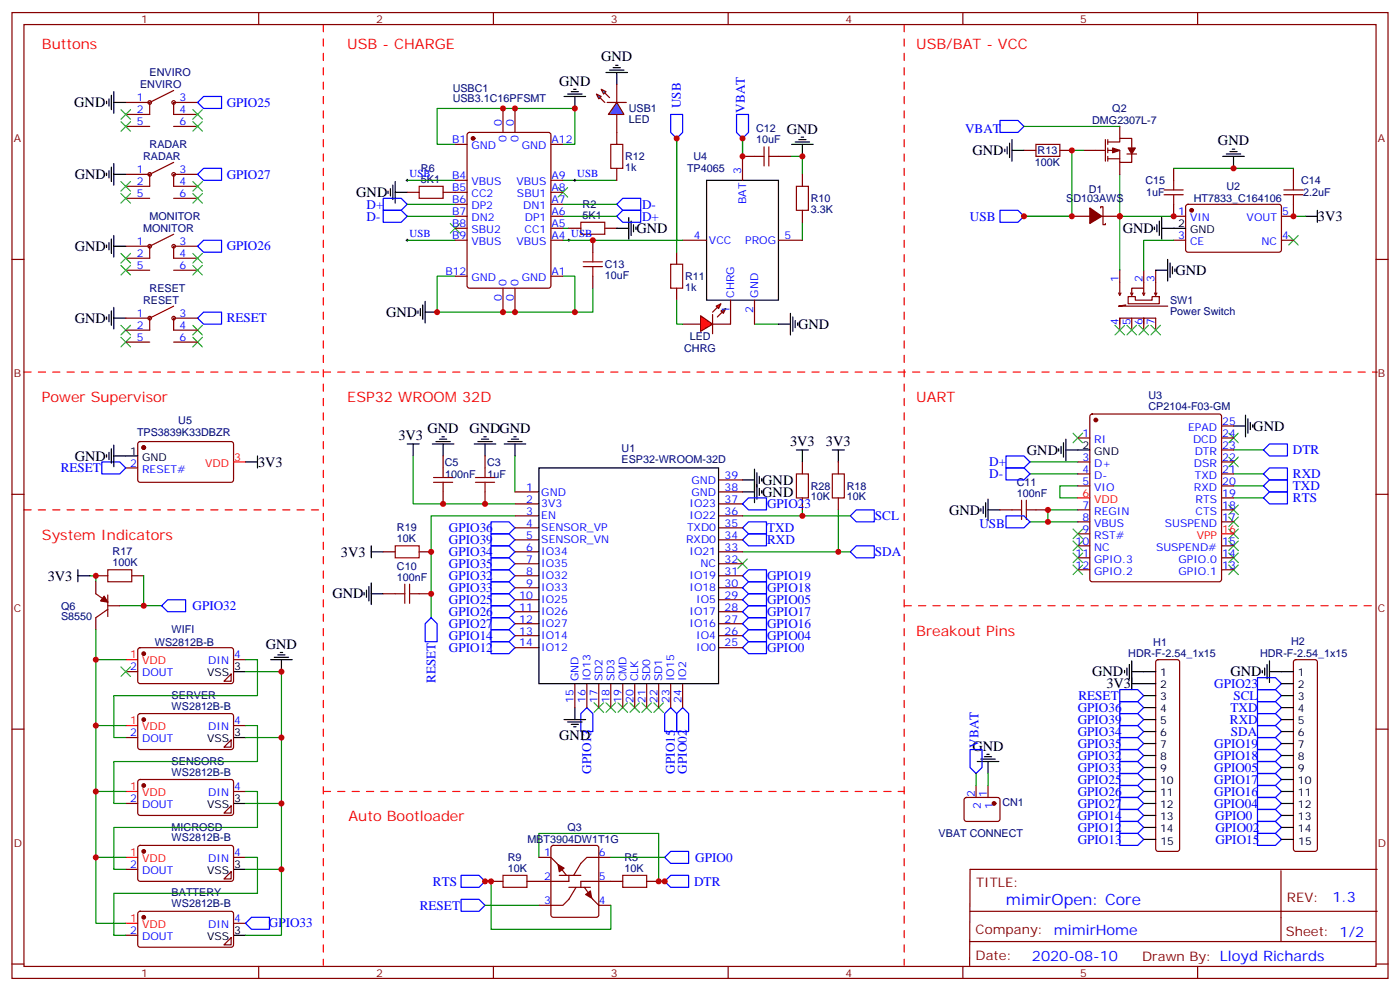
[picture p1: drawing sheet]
<svg xmlns="http://www.w3.org/2000/svg" width="412mm" height="292mm" viewBox="0 0 412 292" stroke-linecap="round" stroke-linejoin="round" font-family="sans-serif">
<g fill="none" stroke="#870000" stroke-width=".35">
<path d="M119.9 56.6h3.6M130.5 56.6h3.6M218.7 46h3.5M229.3 46h3.5M236.4 51.3v3.6M167.6 67.2h3.5M178.2 67.2h3.5M199.3 74.3v3.5M236.4 61.9v3.5M199.3 84.8v3.6M294.6 150.1h3.5M305.2 150.1h3.5"/>
<path d="M37 197.7h3.6M40.8 190.9l.5-.2h27.1l.4 .7-.1 9.4-.6 .5-27.1-.1-.4-.6v-9.2zM68.1 198.4v2.2h-2.1zM68.8 194.2h3.5M37 217.1h3.6M40.8 210.3l.5-.2h27.1l.4 .7-.1 9.4-.6 .5-27.1-.1-.4-.6v-9.2zM68.1 217.8v2.2h-2.1zM68.8 213.6h3.5M37 236.5h3.6M40.8 229.7l.5-.2h27.1l.4 .7-.1 9.4-.6 .5-27.1-.1-.4-.6v-9.2zM68.1 237.2v2.2h-2.1zM68.8 233h3.5"/>
<path d="M284.2 235l.5-.2h9.4l.5 .7-.1 5.9-.6 .4h-9.5l-.4-.7v-5.6zM287.5 231.2v3.6M291 231.2v3.6M37 255.9h3.6M40.8 249.1l.5-.2h27.1l.4 .7-.1 9.4-.6 .5-27.1-.1-.4-.6v-9.2zM68.1 256.6v2.2h-2.1zM68.8 252.4h3.5M37 275.3h3.6M40.8 268.5l.5-.2h27.1l.4 .7-.1 9.4-.6 .5-27.1-.1-.4-.6v-9.2zM68.1 276v2.2h-2.1zM68.8 271.8h3.5"/>
</g>
<g fill="none" stroke="#000" stroke-width=".35">
<path d="M166.2 28.4h6.3M167.2 27.7h4.2M168.3 27h2.1M169 26.3h.7M169.3 28.4v3.5M114.3 56.3v.7M115 55.6v2.1M115.7 54.5v4.2M116.4 56.6h3.5M116.4 53.4v6.4M233.2 42.5h6.3M234.2 41.8h4.3"/>
<path d="M235.3 41.1h2.1M236 40.4h.7M236.4 42.5v3.5M360.2 46h6.3M361.2 45.3h4.3M362.3 44.6h2.1M363 43.9h.7M363.4 46v3.6M181.7 67.2h3.5M185.2 64v6.4M185.9 65.1v4.2M186.6 66.1v2.2"/>
<path d="M187.3 66.9v.7M340.1 66.9v.7M340.8 66.1v2.2M341.5 65.1v4.2M342.2 67.2h3.5M342.2 64v6.4M123.1 91.5v.8M123.8 90.8v2.2M124.5 89.8v4.2M125.2 91.9h3.6M125.2 88.7v6.4M229.3 95.4h3.5"/>
<path d="M232.8 92.3v6.3M233.5 93.3v4.2M234.2 94.4v2.1M234.9 95.1v.7M311.9 132.1v.7M312.6 131.4v2.1M313.3 130.4v4.2M314 132.5h3.5M314 129.3v6.3M363.4 125.4h3.5M366.9 122.2v6.4M367.6 123.3v4.2"/>
<path d="M368.3 124.4v2.1M369 125.1v.7M288.9 149.8v.7M289.6 149v2.2M290.3 148v4.2M291 146.9v6.4M291 150.1h3.6M68.8 197.7h3.5M79.7 194.2h6.4M80.8 193.5h4.2M81.8 192.8h2.2M82.5 192.1h.8"/>
<path d="M82.9 194.2v3.5M68.8 217.1h3.5M68.8 236.5h3.5M287.9 224.2h6.3M288.9 223.5h4.3M290 222.8h2.1M290.7 222.1h.7M291 224.2v3.5M68.8 255.9h3.5M68.8 275.3h3.5"/>
</g>
<path d="M37 194.2h3.6M37 213.6h3.6M37 233h3.6M37 252.4h3.6M37 271.8h3.6" fill="none" stroke="#f00" stroke-width=".35"/>
<g fill="#870000" stroke="#870000" stroke-width=".35">
<circle cx="42.3" cy="270.1" r=".53"/>
<circle cx="42.3" cy="231.2" r=".53"/>
<circle cx="42.3" cy="192.4" r=".53"/>
<circle cx="42.3" cy="250.6" r=".53"/>
<circle cx="42.3" cy="211.8" r=".53"/>
<circle cx="292.8" cy="236.5" r=".53"/>
</g>
<g fill="none" stroke="#00f" stroke-width=".35">
<path d="M197.6 33.7h3.5v5.3l-1.8 1.7-1.7-1.7zM217 33.7h3.5v5.3l-1.8 1.7-1.7-1.7zM112.9 58.4h5.3l1.7 1.7-1.7 1.8h-5.3zM112.9 61.9h5.3l1.7 1.8-1.7 1.7h-5.3zM181.7 63.7l1.7-1.8h5.3v3.5h-5.3zM181.7 60.1l1.7-1.7h5.3v3.5h-5.3zM296.3 134.2h5.3l1.8 1.8-1.8 1.8h-5.3zM296.3 137.8h5.3l1.8 1.7-1.8 1.8h-5.3zM373.9 130.7h5.3v3.5h-5.3l-1.7-1.7zM296.3 151.9h5.3l1.8 1.7-1.8 1.8h-5.3zM372.2 146.6l1.7-1.8h5.3v3.5h-5.3zM285.8 220.7h3.5v5.3l-1.8 1.7-1.7-1.7z"/>
<path d="M72.3 271.8l1.8-1.7h5.3v3.5h-5.3z"/>
</g>
<g fill="none" stroke="#008700" stroke-width=".35">
<path d="M134.1 42.5h-5.3v-10.6h40.5v10.6h-3.5M232.8 46h3.6v5.3M165.8 67.2h1.8M236.4 65.4v5.3M134.1 81.3h-5.3v10.6h40.5v-10.6h-3.5M174.6 84.8v7.1h-5.3M222.2 95.4h7.1M303.4 139.5h14.1M303.4 136h14.1M363.4 132.5h8.8M363.4 139.5h8.8M303.4 153.6h14.1"/>
<path d="M317.5 150.1h-8.8v3.5M317.5 143.1h-5.3v3.5h5.3M363.4 143.1h8.8M363.4 146.6h8.8M37 194.2h-8.8v77.6h8.8M72.3 197.7h10.6v77.6h-10.6M72.3 194.2h3.5v10.6h-42.3v12.3h3.5M28.2 213.6h8.8M72.3 213.6h3.5v10.6h-42.3v12.3h3.5M72.3 217.1h10.6M28.2 233h8.8M72.3 233h3.5v10.6h-42.3v12.3h3.5"/>
<path d="M72.3 236.5h10.6M28.2 252.4h8.8M72.3 252.4h3.5v10.6h-42.3v12.3h3.5M72.3 255.9h10.6"/>
</g>
<g fill="none" stroke="#3c3" stroke-width=".35">
<path d="M164.4 55.2l2.8 2.8M167.2 55.2l-2.8 2.8M132.6 65.8l2.9 2.8M135.5 65.8l-2.9 2.8M379.6 69.3l2.8 2.8M382.4 69.3l-2.8 2.8M316.1 127.5l2.8 2.9M318.9 127.5l-2.8 2.9M361.9 127.5l2.9 2.9M361.9 134.6l2.9 2.8M364.8 127.5l-2.9 2.9M364.8 134.6l-2.9 2.8"/>
<path d="M316.1 155.8l2.8 2.8M316.1 159.3l2.8 2.8M318.9 155.8l-2.8 2.8M318.9 159.3l-2.8 2.8M361.9 152.2l2.9 2.8M361.9 159.3l2.9 2.8M361.9 155.8l2.9 2.8M361.9 148.7l2.9 2.8M364.8 152.2l-2.9 2.8M364.8 159.3l-2.9 2.8M364.8 155.8l-2.9 2.8M364.8 148.7l-2.9 2.8"/>
<path d="M316.1 162.8l2.8 2.8M316.1 166.3l2.8 2.9M318.9 162.8l-2.8 2.8M318.9 166.3l-2.8 2.9M361.9 166.3l2.9 2.9M361.9 162.8l2.9 2.8M364.8 166.3l-2.9 2.9M364.8 162.8l-2.9 2.8M35.6 196.3l2.9 2.8M38.5 196.3l-2.9 2.8"/>
</g>
<path d="M123.5 54.9h7v3.5h-7zM222.2 46h2.9M225.1 43.2v5.7M226.5 43.2v5.7M226.5 46h2.8M234.6 54.9h3.5v7h-3.5zM171.1 65.4h7.1v3.6h-7.1zM197.6 77.8h3.5v7h-3.5zM298.1 150.1h2.8M300.9 147.3v5.6M302.3 150.1h2.9M302.3 147.3v5.6" fill="none" stroke="#a10000" stroke-width=".35"/>
<g fill="#f00" stroke="#870000" stroke-width=".35">
<path d="M206.4 93l3.5 2.4-3.5 2.1z"/>
<path d="M209.9 92.6v5.6z"/>
</g>
<g fill="#870000" stroke="#870000" stroke-width=".35">
<path d="M209.9 91.9l1.4-1.4z"/>
<path d="M211.3 93.3l1.4-1.4z"/>
</g>
<g fill="#f00" stroke="#870000" stroke-width=".35">
<path d="M211 90.1l1.4-.7-.7 1.4z"/>
<path d="M212.4 91.5l1.4-.7-.7 1.5z"/>
</g>
<g fill="none" stroke="#870000" stroke-width=".35">
<path d="M37 30.2h7.1v3.5h-7.1M37 37.2h7.1M51.2 37.2h7M58.2 30.2h-7v3.5h7M137.8 39.2l.5-.2h23.3l.6 .4 .1 44.7-.5 .7h-23.5l-.7-.4v-44.7zM148.2 31.9v7.1M151.7 31.9v7.1M329.8 37.2v3.5M37 51.3h7.1v3.6h-7.1M37 58.4h7.1M51.2 58.4h7M58.2 51.3h-7v3.6h7"/>
<path d="M134.1 42.5h3.5M134.1 53.1h3.5M134.1 56.6h3.5M162.3 42.5h3.5M162.3 53.1h3.5M162.3 56.6h3.5M218.7 46v7.1M301.6 44.3h3.6M312.2 44.3h3.5M319.3 44.3h6.3M325.6 41.1v6.3M326.3 41.8h3.5v-1.1h3.6v2.9"/>
<path d="M326.3 44.3h3.5v3.5h3.6v-2.5M326.3 46.7h3.5M326.3 41.1v1.4M326.3 43.6v1.4M326.3 46v1.4M329.8 47.8v3.5M332 45.3h2.8M345.7 49.6v3.5M381 49.6v3.5M37 72.5h7.1v3.5h-7.1M37 79.6h7.1M51.2 79.6h7"/>
<path d="M58.2 72.5h-7v3.5h7M134.1 63.7h3.5M134.1 70.7h3.5M134.1 60.1h3.5M134.1 67.2h3.5M162.3 63.7h3.5M162.3 70.7h3.5M162.3 60.1h3.5M162.3 67.2h3.5M174.6 70.7v3.6M201.1 70.7h7M229.3 70.7h7.1"/>
<path d="M315.7 63.7h5.3M324.2 61.2v-.3h.7v5.2h.7v-.3M324.6 63.7h5.2M329.8 79.6v7M336.9 79.6v7M340.4 79.6v7M345.7 60.1v3.6h3.5M345.7 70.7h3.5M349.5 60.4l.5-.3 27 .1 .5 .7-.1 12.9-.6 .5-27.1-.1-.5-.6v-12.7zM377.5 70.7h3.5M381 60.1v3.6h-3.5M37 93.7h7.1v3.5h-7.1"/>
<path d="M58.2 93.7h-7v3.5h7M134.1 81.3h3.5M148.2 84.8v7.1M151.7 84.8v7.1M162.3 81.3h3.5M174.6 81.3v3.5M201.1 95.4h5.3M215.2 88.4v7h-5.3M222.2 88.4v7M329.5 86.3l.3 .7 .4-.7M329.8 95.4v-1.7h7.1v3.5M329.8 93.7v3.5"/>
<path d="M331.6 89.8l-2.1 .3h14.5M332.3 87.3h2.1v1.1h5v-1.1h2.1v2.1h-9.2zM333 86.3l.4 .7 .3-.7M333.4 93.7v3.5M336.5 86.3l.4 .7 .4-.7M336.9 84.8h-3.5v1.8M336.9 95.4v-1.7h3.5v3.5M340.1 86.3l.3 .7 .4-.7M37 100.7h7.1M51.2 100.7h7M130.5 134.2v3.6M142.9 134.2v3.6"/>
<path d="M236.4 136v3.5M246.9 136v3.5M317.5 128.9h3.5M317.5 136h3.5M317.5 139.5h3.5M321.3 122.1l.4-.2h37.4l.5 .2 .2 .5v48l-.2 .5-.5 .2h-37.4l-.5-.3-.2-.4v-48zM359.8 128.9h3.6M359.8 136h3.6M359.8 139.5h3.6M359.8 132.5h3.6M359.8 125.4h3.6M130.5 144.8v3.5"/>
<path d="M142.9 144.8v3.5M151.7 144.8h7M151.7 148.3h7M151.7 151.9h7M151.7 155.4h7M151.7 158.9h7M211.7 144.8h7M211.7 148.3h7M211.7 151.9h7M211.7 155.4h7M211.7 158.9h7M211.7 141.3h7"/>
<path d="M236.4 146.6v3.5M246.9 146.6v3.5M317.5 143.1h3.5M317.5 150.1h3.5M317.5 153.6h3.5M317.5 157.2h3.5M359.8 143.1h3.6M359.8 150.1h3.6M359.8 153.6h3.6M359.8 146.6h3.6M28.2 171.3v3.5l3.5 2.5M28.2 169.5h3.5"/>
<path d="M31.7 179.4l-3.5 2.5v3.5M31.7 178.3h3.6M31.7 175.2v6.3M38.8 169.5h3.5M112.9 162.5h3.5M112.9 174.8h3.5M123.5 162.5h3.5M123.5 174.8h3.5M151.7 169.5h7M151.7 162.5h7M151.7 166h7M151.7 173h7"/>
<path d="M151.7 176.6h7M211.7 169.5h7M211.7 162.5h7M211.7 166h7M211.7 173h7M211.7 176.6h7M317.5 160.7h3.5M317.5 164.2h3.5M317.5 167.7h3.5M359.8 160.7h3.6M359.8 164.2h3.6M359.8 167.7h3.6"/>
<path d="M151.7 180.1h7M151.7 183.6h7M151.7 187.1h7M151.7 190.7h7M211.7 180.1h7M211.7 183.6h7M211.7 187.1h7M211.7 190.7h7M340.7 194.4l.4-.2h5.7l.5 .2 .2 .5v55l-.2 .5-.5 .2h-5.7l-.5-.2-.2-.5v-55zM381.2 194.4l.5-.2h5.6l.5 .2 .3 .5v55l-.3 .5-.5 .2h-5.6l-.5-.2-.2-.5v-55zM169.3 201.3v7M172.9 201.3v7"/>
<path d="M176.4 201.3v7M179.9 201.3v7M183.4 201.3v7M187 201.3v7M190.5 201.3v7M194 201.3v7M197.6 201.3v7M201.1 201.3v7M144.6 259.5h3.6M158.7 252.4h3.6l1.7 1.8 2.9 3.5M162.5 249.1l.5-.2h12.7l.6 .4 .1 20-.5 .7-12.9 .1-.7-.5v-20zM164.7 257.7h6.4"/>
<path d="M167.6 257.7v1.8h-12.4M179.9 252.4h-7l-1.8 1.8-2.1 3.5M183.4 259.5h-12.3v1.7M190.5 259.5h3.5M167.6 261.2h6.3M169.7 261.2l-2.1 3.6-1.8 1.7h-7.1M172.2 261.2l2.4 3.6 1.8 1.7h3.5"/>
</g>
<g fill="none" stroke="#a10000" stroke-width=".35">
<path d="M305.2 42.5h7v3.5h-7zM342.9 55.9h5.6M342.9 57.3h5.6M345.7 53.1v2.8M345.7 57.3v2.8M378.2 55.9h5.6M378.2 57.3h5.6M381 53.1v2.8M381 57.3v2.8M171.8 78.5h5.6M171.8 77.1h5.6M174.6 74.3v2.8"/>
<path d="M174.6 78.5v2.8M130.5 137.8v2.8M142.9 137.8v2.8M234.6 139.5h3.5v7.1h-3.5zM245.2 139.5h3.5v7.1h-3.5zM127.7 142h5.6M127.7 140.6h5.6M130.5 142v2.8M140.1 142h5.6M140.1 140.6h5.6M142.9 142v2.8M31.7 167.7h7.1v3.6h-7.1z"/>
<path d="M116.4 160.7h7.1v3.5h-7.1zM116.4 174.8h2.8M119.2 172v5.6M120.6 172v5.6M120.6 174.8h2.9M148.2 257.7h7v3.5h-7zM183.4 257.7h7.1v3.5h-7.1z"/>
</g>
<g fill="none" stroke="#00f" stroke-width=".35">
<path d="M60 28.4h5.3v3.5h-5.3l-1.8-1.7zM294.6 35.5h5.3l1.7 1.7-1.7 1.8h-5.3zM58.2 51.3l1.8-1.7h5.3v3.5h-5.3zM58.2 72.5l1.8-1.8h5.3v3.6h-5.3zM294.6 61.9h5.3l1.7 1.8-1.7 1.7h-5.3zM58.2 93.7l1.8-1.8h5.3v3.5h-5.3zM372.2 139.5l1.7-1.7h5.3v3.5h-5.3zM144.6 157.2h5.3l1.8 1.7-1.8 1.8h-5.3zM144.6 153.6h5.3l1.8 1.8-1.8 1.8h-5.3zM218.7 155.4l1.8-1.8h5.3v3.6h-5.3zM218.7 158.9l1.8-1.7h5.3v3.5h-5.3zM218.7 148.3l1.8-1.7h5.3v3.5h-5.3z"/>
<path d="M250.5 151.9l1.7-1.8h5.3v3.5h-5.3zM373.9 141.3h5.3v3.5h-5.3l-1.7-1.7zM47.6 178.3l1.8-1.7h5.3v3.5h-5.3zM144.6 164.2h5.3l1.8 1.8-1.8 1.7h-5.3zM144.6 171.3h5.3l1.8 1.7-1.8 1.8h-5.3zM144.6 167.7h5.3l1.8 1.8-1.8 1.8h-5.3zM144.6 178.3h5.3l1.8 1.8-1.8 1.8h-5.3zM144.6 174.8h5.3l1.8 1.8-1.8 1.7h-5.3zM144.6 160.7h5.3l1.8 1.8-1.8 1.7h-5.3zM218.7 169.5l1.8-1.8h5.3v3.6h-5.3zM218.7 173l1.8-1.7h5.3v3.5h-5.3zM218.7 176.6l1.8-1.8h5.3v3.5h-5.3z"/>
<path d="M250.5 162.5l1.7-1.8h5.3v3.5h-5.3zM127 181.9l1.8 1.7v5.3h-3.6v-5.3zM144.6 188.9h5.3l1.8 1.8-1.8 1.7h-5.3zM144.6 185.4h5.3l1.8 1.7-1.8 1.8h-5.3zM144.6 181.9h5.3l1.8 1.7-1.8 1.8h-5.3zM218.7 190.7l1.8-1.8h5.3v3.5h-5.3zM218.7 180.1l1.8-1.8h5.3v3.6h-5.3zM218.7 187.1l1.8-1.7h5.3v3.5h-5.3zM220.5 181.9h5.3v3.5h-5.3l-1.8-1.8zM370.4 199.5h5.3l1.8 1.8-1.8 1.7h-5.3zM172.9 208.3l1.7 1.8v5.3h-3.5v-5.3zM197.6 208.3l1.7 1.8v5.3h-3.5v-5.3z"/>
<path d="M201.1 208.3l1.7 1.8v5.3h-3.5v-5.3zM329.8 213.6h5.3l1.8 1.8-1.8 1.7h-5.3zM329.8 217.1h5.3l1.8 1.8-1.8 1.8h-5.3zM329.8 203h5.3l1.8 1.8-1.8 1.8h-5.3zM329.8 206.6h5.3l1.8 1.7-1.8 1.8h-5.3zM329.8 210.1h5.3l1.8 1.7-1.8 1.8h-5.3zM370.4 217.1h5.3l1.8 1.8-1.8 1.8h-5.3zM370.4 206.6h5.3l1.8 1.7-1.8 1.8h-5.3zM370.4 210.1h5.3l1.8 1.7-1.8 1.8h-5.3zM370.4 203h5.3l1.8 1.8-1.8 1.8h-5.3zM370.4 213.6h5.3l1.8 1.8-1.8 1.7h-5.3zM329.8 224.2h5.3l1.8 1.8-1.8 1.7h-5.3z"/>
<path d="M329.8 220.7h5.3l1.8 1.7-1.8 1.8h-5.3zM329.8 238.3h5.3l1.8 1.8-1.8 1.7h-5.3zM329.8 234.8h5.3l1.8 1.7-1.8 1.8h-5.3zM329.8 231.2h5.3l1.8 1.8-1.8 1.8h-5.3zM329.8 227.7h5.3l1.8 1.8-1.8 1.7h-5.3zM370.4 231.2h5.3l1.8 1.8-1.8 1.8h-5.3zM370.4 227.7h5.3l1.8 1.8-1.8 1.7h-5.3zM370.4 238.3h5.3l1.8 1.8-1.8 1.7h-5.3zM370.4 234.8h5.3l1.8 1.7-1.8 1.8h-5.3zM370.4 224.2h5.3l1.8 1.8-1.8 1.7h-5.3zM370.4 220.7h5.3l1.8 1.7-1.8 1.8h-5.3zM135.8 257.7h5.3l1.8 1.8-1.8 1.7h-5.3z"/>
<path d="M195.8 259.5l1.8-1.8h5.2v3.5h-5.2zM195.8 252.4l1.8-1.8h5.2v3.6h-5.2zM329.8 245.4h5.3l1.8 1.7-1.8 1.8h-5.3zM329.8 241.8h5.3l1.8 1.8-1.8 1.8h-5.3zM370.4 245.4h5.3l1.8 1.7-1.8 1.8h-5.3zM370.4 241.8h5.3l1.8 1.8-1.8 1.8h-5.3zM135.8 264.8h5.3l1.8 1.7-1.8 1.8h-5.3z"/>
</g>
<g fill="none" stroke="#008700" stroke-width=".35">
<path d="M119.9 53.1h14.2M165.8 53.1h15.9M199.3 40.7v30h-33.5M319.3 44.3h-3.6v19.4h-14.1h14.1M329.8 51.3v28.3M345.7 49.6h35.3M119.9 63.7h14.2M119.9 60.1h14.2M119.9 70.7h14.2M165.8 63.7h15.9M165.8 60.1h15.9M329.8 63.7h15.9"/>
<path d="M345.7 70.7h-8.8v8.9M381 63.7h3.5M121.7 134.2v14.1h30M151.7 134.2v10.6M151.7 151.9h-24.7v30M218.7 151.9h31.8M236.4 150.1v1.8M246.9 150.1v12.4M26.5 169.5h1.7v1.8M35.3 178.3h12.3M42.3 169.5v8.8M218.7 162.5h31.8"/>
<path d="M28.2 185.4v8.8M287.5 227.7v3.5M291 227.7v3.5M144.6 259.5h-1.7h1.7v14.1h35.3v-7.1M158.7 252.4v-7h35.3v14.1h1.8h-1.8M179.9 252.4h15.9M142.9 266.5h15.8"/>
</g>
<path d="M119.6 53.1h.7M119.9 52.7v.7M169 53.1h.7M169.3 52.7v.7M119.6 70.7h.7M119.9 70.4v.7M167.2 70.7h.7M167.6 70.4v.7" fill="none" stroke="#000" stroke-width=".29"/>
<g fill="#870000" stroke="#870000" stroke-width=".35">
<path d="M321 61.2l3.6 2.5-3.6 2.1z"/>
<path d="M30.7 175.5l1 1.8-2.1-.4z"/>
<path d="M172.5 263.3l1.4-1 .4 2.1z"/>
<path d="M164.4 254.5l1.8 1.1-1.5 1z"/>
<path d="M327.7 43.6l2.1 .7-2.1 .7z"/>
<path d="M332.3 43.6h2.1l-1 1.7z"/>
<circle cx="351" cy="61.9" r=".53"/>
<circle cx="322.8" cy="123.6" r=".53"/>
<circle cx="139.3" cy="40.7" r=".53"/>
</g>
<g fill="none" stroke="#000" stroke-width=".35">
<path d="M180.6 19.9h2.1M181.3 19.2h.7M31.4 29.8v.7M32.1 29.1v2.1M32.8 28v4.3M33.5 27v6.3M33.5 30.2h3.5M178.5 21.3h6.4M179.6 20.6h4.2M181.7 21.3v3.6M31.4 51v.7M32.1 50.3v2.1"/>
<path d="M32.8 49.2v4.2M33.5 51.3h3.5M33.5 48.2v6.3M208.1 53.1h21.2v35.3h-21.2zM296 43.9v.7M296.7 43.2v2.1M297.4 42.2v4.2M298.1 44.3h3.5M298.1 41.1v6.3M31.4 72.1v.7M32.1 71.4v2.2M32.8 70.4v4.2"/>
<path d="M33.5 69.3v6.4M33.5 72.5h3.5M340.4 79.6h3.6M344 76.4v6.3M344.7 77.4v4.3M345.4 78.5v2.1M345.7 67.2h3.5M346.1 79.2v.7M384.5 63.7h3.6M388.1 61.9v3.5M31.4 93.3v.7M32.1 92.6v2.1"/>
<path d="M32.8 91.5v4.3M33.5 90.5v6.3M33.5 93.7h3.5M119.9 130.7h3.6M121.7 130.7v3.5M127.4 130.7h6.3M128.4 130h4.2M129.5 129.3h2.1M130.2 128.6h.7M130.5 130.7v3.5M139.7 130.7h6.3M140.8 130h4.2"/>
<path d="M141.8 129.3h2.1M142.5 128.6h.7M142.9 130.7v3.5M148.5 130.7h6.4M149.6 130h4.2M150.6 129.3h2.2M151.3 128.6h.7M151.7 130.7v3.5M158.7 137.8h53v63.5h-53zM222.2 138.1v9.9M223 139.2v7.7M234.6 132.5h3.5"/>
<path d="M236.4 132.5v3.5M245.2 132.5h3.5M246.9 132.5v3.5M317.5 132.5h3.5M218.7 144.8h3.5M218.7 141.3h3.5M223.7 140.2v2.1M223.7 143.8v2.1M224.4 140.9v.7M224.4 144.5v.7M22.9 169.5h3.6M22.9 167.7v3.6"/>
<path d="M107.2 174.4v.8M107.9 173.7v2.2M108.7 172.7v4.2M109.4 162.5h3.5M109.4 160.7v3.5M109.4 171.6v6.4M109.4 174.8h3.5M331.3 197.4v.7M332 196.7v2.1M332.7 195.6v4.2M333.4 194.6v8.4M333.4 197.7h7"/>
<path d="M371.8 197.4v.7M372.5 196.7v2.1M373.2 195.6v4.2M373.9 197.7h7.1M373.9 194.6v6.3M166.2 211.8h6.3M167.2 212.5h4.2M168.3 213.3h2.1M169 214h.7M169.3 208.3v3.5M333.4 201.3h7M336.9 211.8h3.5"/>
<path d="M336.9 204.8h3.5M336.9 208.3h3.5M336.9 215.4h3.5M336.9 218.9h3.5M377.5 211.8h3.5M377.5 201.3h3.5M377.5 204.8h3.5M377.5 208.3h3.5M377.5 215.4h3.5M377.5 218.9h3.5M336.9 222.4h3.5M336.9 226h3.5"/>
<path d="M336.9 229.5h3.5M336.9 233h3.5M336.9 236.5h3.5M377.5 222.4h3.5M377.5 226h3.5M377.5 229.5h3.5M377.5 233h3.5M377.5 236.5h3.5M336.9 240.1h3.5M336.9 243.6h3.5M336.9 247.1h3.5M377.5 240.1h3.5"/>
<path d="M377.5 243.6h3.5M377.5 247.1h3.5"/>
</g>
<path d="M317.5 146.6h3.5M359.8 157.2h3.6" fill="none" stroke="#f00" stroke-width=".35"/>
<g fill="none" stroke="#900" stroke-width=".35">
<path d="M51.2 26.6l-7.1 3.6M51.2 47.8l-7.1 3.5M51.2 69l-7.1 3.5M51.2 90.1l-7.1 3.6"/>
<circle cx="44.1" cy="30.2" r=".53"/>
<circle cx="51.2" cy="30.2" r=".53"/>
<circle cx="44.1" cy="51.3" r=".53"/>
<circle cx="51.2" cy="51.3" r=".53"/>
<circle cx="44.1" cy="72.5" r=".53"/>
<circle cx="51.2" cy="72.5" r=".53"/>
<circle cx="44.1" cy="93.7" r=".53"/>
<circle cx="51.2" cy="93.7" r=".53"/>
</g>
<g fill="none" stroke="#3c3" stroke-width=".35">
<path d="M35.6 35.8l2.9 2.8M35.6 32.3l2.9 2.8M38.5 32.3l-2.9 2.8M38.5 35.8l-2.9 2.8M56.8 35.8l2.8 2.8M56.8 32.3l2.8 2.8M59.6 32.3l-2.8 2.8M59.6 35.8l-2.8 2.8M35.6 53.4l2.9 2.9M35.6 57l2.9 2.8M38.5 53.4l-2.9 2.9M38.5 57l-2.9 2.8"/>
<path d="M56.8 57l2.8 2.8M56.8 53.4l2.8 2.9M59.6 57l-2.8 2.8M59.6 53.4l-2.8 2.9M35.6 74.6l2.9 2.8M35.6 78.1l2.9 2.9M38.5 74.6l-2.9 2.8M38.5 78.1l-2.9 2.9M56.8 78.1l2.8 2.9M56.8 74.6l2.8 2.8M59.6 78.1l-2.8 2.9M59.6 74.6l-2.8 2.8"/>
<path d="M35.6 99.3l2.9 2.8M35.6 95.8l2.9 2.8M38.5 99.3l-2.9 2.8M38.5 95.8l-2.9 2.8M56.8 95.8l2.8 2.8M56.8 99.3l2.8 2.8M59.6 95.8l-2.8 2.8M59.6 99.3l-2.8 2.8M328.4 95.8l2.9 2.8M331.3 95.8l-2.9 2.8M332 95.8l2.8 2.8M334.8 95.8l-2.8 2.8"/>
<path d="M335.5 95.8l2.8 2.8M338.3 95.8l-2.8 2.8M339 95.8l2.8 2.8M341.8 95.8l-2.8 2.8M217.3 164.6l2.8 2.8M220.1 164.6l-2.8 2.8M175 206.9l2.8 2.8M177.8 206.9l-2.8 2.8M178.5 206.9l2.8 2.8M181.3 206.9l-2.8 2.8M182 206.9l2.9 2.8M184.9 206.9l-2.9 2.8"/>
<path d="M185.6 206.9l2.8 2.8M188.4 206.9l-2.8 2.8M189.1 206.9l2.8 2.8M191.9 206.9l-2.8 2.8M192.6 206.9l2.8 2.8M195.4 206.9l-2.8 2.8"/>
</g>
<path d="M181.7 30.2l2.1 3.5h-4.6z" fill="#09f" stroke="#870000" stroke-width=".35"/>
<path d="M178.9 30.2h5.6z" fill="#f00" stroke="#870000" stroke-width=".35"/>
<g fill="#870000" stroke="#870000" stroke-width=".35">
<path d="M176.7 28.8l1.5 1.4z"/>
<path d="M178.2 27.3l1.4 1.5z"/>
</g>
<g fill="#09f" stroke="#870000" stroke-width=".35">
<path d="M175.7 27.7l1.4 .7-.7 .7z"/>
<path d="M177.1 26.3l1.4 .7-.7 .7z"/>
</g>
<g fill="none" stroke="#870000" stroke-width=".35">
<path d="M3.5 3.7h405.4v284.3h-405.4zM7.1 7.2h398.2v277.3h-398.2zM76.2 3.7v3.5M145.3 3.7v3.5M214.5 3.7v3.5M283.6 3.7v3.5M352.8 3.7v3.5M181.7 24.9v5.3M181.7 33.7v8.8M181.7 49.6v3.5M3.5 76.4h3.6M405.3 76.4h3.6"/>
<path d="M37 137.8h3.6M40.8 130.2l.5-.2 27.1 .1 .4 .6-.1 10.9-.6 .4-27.1-.1-.4-.6v-10.6zM3.5 145.5h3.6M405.3 145.5h3.6M3.5 214.7h3.6M405.3 214.7h3.6M377.3 256.3v20.9M405.7 255.9h-119.9l-.2 28.4M285.6 277.2h119.6M285.8 268.3h119.9M3.5 283.8h3.6M76.2 284.5v3.5"/>
<path d="M145.3 284.5v3.5M214.5 284.5v3.5M283.6 284.5v3.5M352.8 284.5v3.5M405.3 283.8h3.6"/>
</g>
<path d="M179.9 42.5h3.5v7.1h-3.5z" fill="none" stroke="#a10000" stroke-width=".35"/>
<path d="M301.6 37.2h28.2M218.7 40.7v5.3M201.1 70.7h-1.8v-30v33.6M199.3 88.4v7h1.8" fill="none" stroke="#008700" stroke-width=".35"/>
<circle cx="42.3" cy="131.8" r=".53" fill="#870000" stroke="#870000" stroke-width=".35"/>
<path d="M31.4 133.9v.7M32.1 133.2v2.1M32.8 132.1v4.2M33.5 134.2h7.1M33.5 131.1v6.3M72.3 136h3.5M75.8 134.2v3.6" fill="none" stroke="#000" stroke-width=".35"/>
<path d="M68.8 136h3.5" fill="none" stroke="#f00" stroke-width=".35"/>
<path d="M30 136h5.3l1.7 1.8-1.7 1.7h-5.3z" fill="none" stroke="#00f" stroke-width=".35"/>
<path d="M95.2 7.2v277M266.3 7.2v277M7.1 109.5h88.1M95.2 109.5h310.5M7.1 150.1h88.1M266.3 178.3h139.4M95.2 233h171.1" fill="none" stroke="#f00" stroke-width=".35" stroke-dasharray="2.1 2.1"/>
<g fill="#c00">
<circle cx="28.2" cy="194.2" r=".88"/>
<circle cx="28.2" cy="233" r=".88"/>
<circle cx="82.9" cy="236.5" r=".88"/>
<circle cx="82.9" cy="255.9" r=".88"/>
<circle cx="82.9" cy="217.1" r=".88"/>
<circle cx="28.2" cy="252.4" r=".88"/>
<circle cx="28.2" cy="213.6" r=".88"/>
<circle cx="82.9" cy="197.7" r=".88"/>
<circle cx="308.7" cy="153.6" r=".88"/>
<circle cx="169.3" cy="91.9" r=".88"/>
<circle cx="128.8" cy="91.9" r=".88"/>
<circle cx="308.7" cy="150.1" r=".88"/>
<circle cx="28.2" cy="169.5" r=".88"/>
<circle cx="42.3" cy="178.3" r=".88"/>
<circle cx="246.9" cy="162.5" r=".88"/>
<circle cx="236.4" cy="151.9" r=".88"/>
<circle cx="130.5" cy="148.3" r=".88"/>
<circle cx="142.9" cy="148.3" r=".88"/>
<circle cx="169.3" cy="31.9" r=".88"/>
<circle cx="148.2" cy="91.9" r=".88"/>
<circle cx="151.7" cy="91.9" r=".88"/>
<circle cx="151.7" cy="31.9" r=".88"/>
<circle cx="148.2" cy="31.9" r=".88"/>
<circle cx="195.8" cy="259.5" r=".88"/>
<circle cx="194" cy="259.5" r=".88"/>
<circle cx="142.9" cy="259.5" r=".88"/>
<circle cx="144.6" cy="259.5" r=".88"/>
<circle cx="381" cy="63.7" r=".88"/>
<circle cx="329.8" cy="63.7" r=".88"/>
<circle cx="345.7" cy="63.7" r=".88"/>
<circle cx="363.4" cy="49.6" r=".88"/>
<circle cx="218.7" cy="46" r=".88"/>
<circle cx="236.4" cy="46" r=".88"/>
<circle cx="315.7" cy="44.3" r=".88"/>
<circle cx="315.7" cy="63.7" r=".88"/>
<circle cx="301.6" cy="63.7" r=".88"/>
<circle cx="174.6" cy="70.7" r=".88"/>
<circle cx="199.3" cy="40.7" r=".88"/>
<circle cx="218.7" cy="40.7" r=".88"/>
<circle cx="127" cy="162.5" r=".88"/>
<circle cx="127" cy="174.8" r=".88"/>
</g>
<text font-size="4.6" fill="#00f" x="296.3" y="266.5">mimirOpen: Core</text>
<g font-size="4.2" fill="#f00">
<text x="12.3" y="14.3">Buttons</text>
<text x="102.3" y="14.3">USB - CHARGE</text>
<text x="269.9" y="14.3">USB/BAT - VCC</text>
<text x="12.3" y="118.4">Power Supervisor</text>
<text x="102.3" y="118.4">ESP32 WROOM 32D</text>
<text x="269.9" y="118.4">UART</text>
<text x="12.3" y="158.9">System Indicators</text>
<text x="269.9" y="187.1">Breakout Pins</text>
<text x="102.7" y="241.8">Auto Bootloader</text>
</g>
<g font-size="4.2">
<text x="177.1" y="18">GND</text>
<text x="164.7" y="25.2">GND</text>
<text x="21.9" y="31.6">GND</text>
<text x="231.8" y="39.3">GND</text>
<text x="286.5" y="45.7">GND</text>
<text x="358.8" y="42.8">GND</text>
<text x="22" y="52.7">GND</text>
<text x="105" y="58">GND</text>
<text x="388.2" y="65.1">3V3</text>
<text x="187.5" y="68.6">GND</text>
<text x="330.7" y="68.6">GND</text>
<text x="22" y="73.9">GND</text>
<text x="346.3" y="81">GND</text>
<text x="22" y="95.1">GND</text>
<text x="113.8" y="93.3">GND</text>
<text x="235.1" y="96.8">GND</text>
<text x="117.4" y="129.7">3V3</text>
<text x="125.9" y="127.5">GND</text>
<text x="138.3" y="127.5">GNDGND</text>
<text x="232.7" y="131.4">3V3</text>
<text x="243.3" y="131.4">3V3</text>
<text x="369.2" y="126.8">GND</text>
<text x="22" y="135.6">GND</text>
<text x="76" y="137.4">3V3</text>
<text x="302.5" y="133.9">GND</text>
<text x="224.5" y="142.7">GND</text>
<text x="224.5" y="146.3">GND</text>
<text x="279.6" y="151.5">GND</text>
<text x="100.4" y="163.8">3V3</text>
<text x="14" y="170.9">3V3</text>
<text x="97.9" y="176.2">GND</text>
<text x="78.3" y="191">GND</text>
<text x="321.7" y="199.1">GND</text>
<text x="325.9" y="202.7">3V3</text>
<text x="362.5" y="199.1">GND</text>
<text x="164.7" y="217.9">GND</text>
<text x="286.5" y="221">GND</text>
</g>
<g font-size="4.2" fill="#00f">
<text x="392.5" y="265.6">1.3</text>
<text x="310.4" y="275.3">mimirHome</text>
<text x="304" y="282.9">2020-08-10</text>
</g>
<g font-size="3.9" fill="#00f">
<text x="66.8" y="31.4">GPIO25</text>
<text x="200.6" y="31.9" transform="rotate(-90 200.6 31.9)">USB</text>
<text x="219.4" y="33.2" transform="rotate(-90 219.4 33.2)">VBAT</text>
<text x="284.3" y="39.1">VBAT</text>
<text x="66.8" y="52.6">GPIO27</text>
<text x="108" y="65">D-</text>
<text x="108" y="61.4">D+</text>
<text x="189.1" y="65">D+</text>
<text x="189.1" y="61.4">D-</text>
<text x="285.7" y="64.9">USB</text>
<text x="66.8" y="73.7">GPIO26</text>
<text x="66.8" y="94.9">RESET</text>
<text x="291.4" y="137.3">D+</text>
<text x="380.9" y="133.8">DTR</text>
<text x="17.9" y="138.9">RESET</text>
<text x="291.4" y="140.8">D-</text>
<text x="380.9" y="140.8">RXD</text>
<text x="226" y="149.6">GPIO23</text>
<text x="380.9" y="147.9">RTS</text>
<text x="380.9" y="144.3">TXD</text>
<text x="257.7" y="153.1">SCL</text>
<text x="288.5" y="155.5">USB</text>
<text x="132.2" y="160.2">GPIO39</text>
<text x="132.2" y="156.7">GPIO36</text>
<text x="226" y="156.6">TXD</text>
<text x="226" y="160.2">RXD</text>
<text x="132.2" y="167.3">GPIO35</text>
<text x="132.2" y="163.7">GPIO34</text>
<text x="257.7" y="163.7">SDA</text>
<text x="132.2" y="170.8">GPIO32</text>
<text x="226" y="170.8">GPIO19</text>
<text x="56.7" y="179.7">GPIO32</text>
<text x="132.2" y="174.3">GPIO33</text>
<text x="132.2" y="177.8">GPIO25</text>
<text x="226" y="174.3">GPIO18</text>
<text x="226" y="177.8">GPIO05</text>
<text x="132.2" y="184.9">GPIO27</text>
<text x="132.2" y="181.4">GPIO26</text>
<text x="226" y="181.3">GPIO17</text>
<text x="226" y="184.9">GPIO16</text>
<text x="132.2" y="191.9">GPIO12</text>
<text x="132.2" y="188.4">GPIO14</text>
<text x="226" y="191.9">GPIO0</text>
<text x="226" y="188.4">GPIO04</text>
<text x="128.2" y="201.1" transform="rotate(-90 128.2 201.1)">RESET</text>
<text x="357.7" y="202.5">GPIO23</text>
<text x="317.5" y="209.6">GPIO36</text>
<text x="317.7" y="206">RESET</text>
<text x="362.5" y="209.5">TXD</text>
<text x="363.3" y="206">SCL</text>
<text x="317.5" y="213.1">GPIO39</text>
<text x="362.3" y="213.1">RXD</text>
<text x="288.2" y="220.1" transform="rotate(-90 288.2 220.1)">VBAT</text>
<text x="317.5" y="216.6">GPIO34</text>
<text x="317.5" y="220.2">GPIO35</text>
<text x="357.7" y="220.1">GPIO19</text>
<text x="362.6" y="216.6">SDA</text>
<text x="174.1" y="227.8" transform="rotate(-90 174.1 227.8)">GPIO13</text>
<text x="198.8" y="227.8" transform="rotate(-90 198.8 227.8)">GPIO15</text>
<text x="202.3" y="227.8" transform="rotate(-90 202.3 227.8)">GPIO02</text>
<text x="317.5" y="227.2">GPIO33</text>
<text x="317.5" y="223.7">GPIO32</text>
<text x="357.7" y="227.2">GPIO05</text>
<text x="357.7" y="223.7">GPIO18</text>
<text x="317.5" y="230.8">GPIO25</text>
<text x="357.7" y="230.7">GPIO17</text>
<text x="317.5" y="237.8">GPIO27</text>
<text x="317.5" y="234.3">GPIO26</text>
<text x="357.6" y="237.8">GPIO04</text>
<text x="357.7" y="234.2">GPIO16</text>
<text x="317.5" y="244.9">GPIO12</text>
<text x="317.5" y="241.3">GPIO14</text>
<text x="358" y="241.3">GPIO0</text>
<text x="358" y="244.9">GPIO02</text>
<text x="317.5" y="248.4">GPIO13</text>
<text x="358" y="248.4">GPIO15</text>
<text x="204.8" y="253.7">GPIO0</text>
<text x="127.5" y="260.7">RTS</text>
<text x="204.5" y="260.8">DTR</text>
<text x="123.7" y="267.9">RESET</text>
<text x="79.2" y="273.1">GPIO33</text>
</g>
<g font-size="3.9" fill="#800">
<text x="287.5" y="261.2">TITLE:</text>
<text x="379.1" y="265.6">REV:</text>
<text x="287.4" y="275.1">Company:</text>
<text x="378.7" y="275.7">Sheet: 1/2</text>
<text x="287.4" y="282.8">Date:</text>
<text x="336.4" y="282.8">Drawn By: Lloyd Richards</text>
</g>
<g font-size="3.2" fill="#800">
<text x="41.6" y="6.7">1</text>
<text x="110.8" y="6.7">2</text>
<text x="179.9" y="6.7">3</text>
<text x="249.1" y="6.7">4</text>
<text x="318.2" y="6.7">5</text>
<text x="4.1" y="41.8">A</text>
<text x="405.9" y="41.8">A</text>
<text x="4.1" y="110.9">B</text>
<text x="405.9" y="110.9">B</text>
<text x="4.1" y="180.1">C</text>
<text x="405.9" y="180.1">C</text>
<text x="4.1" y="249.2">D</text>
<text x="405.9" y="249.2">D</text>
<text x="41.6" y="287.5">1</text>
<text x="110.8" y="287.5">2</text>
<text x="179.9" y="287.5">3</text>
<text x="249.1" y="287.5">4</text>
<text x="318.2" y="287.5">5</text>
</g>
<g font-size="3.2" fill="#000080">
<text x="44.1" y="22.5">ENVIRO</text>
<text x="41.3" y="26">ENVIRO</text>
<text x="133.3" y="27">USBC1</text>
<text x="133.3" y="30.2">USB3.1C16PFSMT</text>
<text x="185.2" y="33.1">USB1</text>
<text x="327.6" y="33.1">Q2</text>
<text x="185.2" y="36.3">LED</text>
<text x="222.8" y="39">C12</text>
<text x="321.7" y="36.6">DMG2307L-7</text>
<text x="42.1" y="47.1">RADAR</text>
<text x="44.1" y="43.6">RADAR</text>
<text x="184.1" y="47.2">R12</text>
<text x="204.3" y="47.2">U4</text>
<text x="222.8" y="42.2">10uF</text>
<text x="305.7" y="45.5">R13</text>
<text x="124" y="53.8">5K1</text>
<text x="124" y="50.6">R6</text>
<text x="184.1" y="50.4">1k</text>
<text x="202.4" y="50.7">TP4065</text>
<text x="304.8" y="49">100K</text>
<text x="238.8" y="59.5">R10</text>
<text x="314.1" y="59.6">SD103AWS</text>
<text x="320.7" y="56.7">D1</text>
<text x="337.4" y="54.3">C15</text>
<text x="337.6" y="57.8">1uF</text>
<text x="351.7" y="59.5">HT7833_C164106</text>
<text x="361.3" y="55.9">U2</text>
<text x="383.3" y="54.3">C14</text>
<text x="383.8" y="57.8">2.2uF</text>
<text x="44.1" y="64.8">MONITOR</text>
<text x="171.6" y="64.4">5K1</text>
<text x="171.6" y="61.2">R2</text>
<text x="238.8" y="62.7">3.3K</text>
<text x="42.1" y="68.3">MONITOR</text>
<text x="178.2" y="82">10uF</text>
<text x="178.2" y="78.9">C13</text>
<text x="201.8" y="82.5">R11</text>
<text x="42.1" y="89.5">RESET</text>
<text x="44.1" y="86">RESET</text>
<text x="201.8" y="85.6">1k</text>
<text x="344.7" y="89.5">SW1</text>
<text x="344.7" y="92.7">Power Switch</text>
<text x="203.2" y="100.1">LED</text>
<text x="201.5" y="103.7">CHRG</text>
<text x="338.3" y="117.6">U3</text>
<text x="52.5" y="124.8">U5</text>
<text x="338.3" y="120.7">CP2104-F03-GM</text>
<text x="40.4" y="128.3">TPS3839K33DBZR</text>
<text x="131" y="137.1">C5</text>
<text x="143.5" y="137.1">C3</text>
<text x="183.1" y="136.3">ESP32-WROOM-32D</text>
<text x="183.1" y="133">U1</text>
<text x="131.2" y="140.7">100nF</text>
<text x="143.6" y="140.7">1uF</text>
<text x="299.5" y="143">C11</text>
<text x="238.8" y="147.3">10K</text>
<text x="238.8" y="144.2">R28</text>
<text x="249.4" y="147.3">10K</text>
<text x="249.4" y="144.2">R18</text>
<text x="299.5" y="146.2">100nF</text>
<text x="116.9" y="159.6">10K</text>
<text x="116.9" y="156.4">R19</text>
<text x="33.2" y="166.7">100K</text>
<text x="33.2" y="163.5">R17</text>
<text x="116.9" y="167.7">C10</text>
<text x="116.9" y="170.9">100nF</text>
<text x="18" y="179.5">Q6</text>
<text x="18" y="182.7">S8550</text>
<text x="45.6" y="190.1">WS2812B-B</text>
<text x="50.6" y="186.3">WIFI</text>
<text x="339.7" y="190.2">H1</text>
<text x="380.3" y="190">H2</text>
<text x="332.4" y="193.5">HDR-F-2.54_1x15</text>
<text x="371.2" y="193.5">HDR-F-2.54_1x15</text>
<text x="50.6" y="208.9">WS2812B-B</text>
<text x="50.6" y="205.7">SERVER</text>
<text x="50.6" y="225.1">SENSORS</text>
<text x="50.6" y="228.3">WS2812B-B</text>
<text x="295.3" y="237.4">CN1</text>
<text x="50.6" y="244.5">MICROSD</text>
<text x="167.1" y="244.7">Q3</text>
<text x="50.6" y="247.7">WS2812B-B</text>
<text x="155.3" y="248.2">MBT3904DW1T1G</text>
<text x="276.5" y="246.5">VBAT CONNECT</text>
<text x="149.6" y="256.6">10K</text>
<text x="149.6" y="253.5">R9</text>
<text x="184" y="256.6">10K</text>
<text x="184" y="253.6">R5</text>
<text x="50.6" y="263.9">BATTERY</text>
<text x="50.6" y="267.1">WS2812B-B</text>
</g>
<g font-size="3.2" fill="#00f">
<text x="40.3" y="29.8">1</text>
<text x="52.9" y="29.8">3</text>
<text x="40.3" y="33.3">2</text>
<text x="52.9" y="33.3">4</text>
<text x="40.3" y="36.9">5</text>
<text x="52.9" y="36.9">6</text>
<text x="147.8" y="37.2" transform="rotate(-90 147.8 37.2)">0</text>
<text x="149.2" y="41.7" transform="rotate(-90 149.2 41.7)">0</text>
<text x="151.3" y="37.2" transform="rotate(-90 151.3 37.2)">0</text>
<text x="152.8" y="41.7" transform="rotate(-90 152.8 41.7)">0</text>
<text x="133.2" y="42.2">B1</text>
<text x="138.9" y="43.9">GND</text>
<text x="153.7" y="43.9">GND</text>
<text x="162.5" y="42.2">A12</text>
<text x="40.3" y="51">1</text>
<text x="52.9" y="51">3</text>
<text x="120.6" y="52.2">USB</text>
<text x="133.2" y="52.7">B4</text>
<text x="162.5" y="52.7">A9</text>
<text x="170" y="52.2">USB</text>
<text x="218.4" y="51.3" transform="rotate(-90 218.4 51.3)">3</text>
<text x="40.3" y="54.5">2</text>
<text x="40.3" y="58">5</text>
<text x="52.9" y="54.5">4</text>
<text x="52.9" y="58">6</text>
<text x="133.2" y="56.3">B5</text>
<text x="133.2" y="59.8">B6</text>
<text x="138.9" y="54.5">VBUS</text>
<text x="138.9" y="58">CC2</text>
<text x="152.1" y="54.5">VBUS</text>
<text x="152.3" y="58">SBU1</text>
<text x="162.5" y="59.8">A7</text>
<text x="162.5" y="56.3">A8</text>
<text x="133.2" y="63.3">B7</text>
<text x="138.9" y="61.6">DP2</text>
<text x="138.9" y="65.1">DN2</text>
<text x="154.1" y="61.6">DN1</text>
<text x="154.6" y="65.1">DP1</text>
<text x="162.5" y="63.3">A6</text>
<text x="219.8" y="60.1" transform="rotate(-90 219.8 60.1)">BAT</text>
<text x="347.1" y="63.3">1</text>
<text x="350.6" y="65.1">VIN</text>
<text x="367.2" y="65.1">VOUT</text>
<text x="377.6" y="63.3">5</text>
<text x="120.6" y="69.8">USB</text>
<text x="133.2" y="66.9">B8</text>
<text x="133.2" y="70.4">B9</text>
<text x="138.9" y="68.6">SBU2</text>
<text x="154.5" y="68.6">CC1</text>
<text x="162.5" y="70.4">A4 USB</text>
<text x="162.5" y="66.9">A5</text>
<text x="204.4" y="70.4">4</text>
<text x="208.8" y="71.8">VCC</text>
<text x="219.5" y="71.8">PROG</text>
<text x="231.1" y="70.4">5</text>
<text x="347.1" y="70.4">3</text>
<text x="377.6" y="70.4">4</text>
<text x="40.3" y="75.7">2</text>
<text x="40.3" y="72.1">1</text>
<text x="52.9" y="72.1">3</text>
<text x="52.9" y="75.7">4</text>
<text x="138.9" y="72.1">VBUS</text>
<text x="152.1" y="72.1">VBUS</text>
<text x="350.6" y="72.1">CE</text>
<text x="371.6" y="72.1">NC</text>
<text x="40.3" y="79.2">5</text>
<text x="52.9" y="79.2">6</text>
<text x="131.2" y="81">B12</text>
<text x="138.9" y="82.7">GND</text>
<text x="153.7" y="82.7">GND</text>
<text x="162.5" y="81">A1</text>
<text x="329.5" y="83.1" transform="rotate(-90 329.5 83.1)">1</text>
<text x="336.5" y="83.1" transform="rotate(-90 336.5 83.1)">2</text>
<text x="340.1" y="83.1" transform="rotate(-90 340.1 83.1)">3</text>
<text x="147.8" y="88.6" transform="rotate(-90 147.8 88.6)">0</text>
<text x="149.2" y="84.1" transform="rotate(-90 149.2 84.1)">0</text>
<text x="151.3" y="88.6" transform="rotate(-90 151.3 88.6)">0</text>
<text x="152.8" y="84.1" transform="rotate(-90 152.8 84.1)">0</text>
<text x="216.3" y="87.7" transform="rotate(-90 216.3 87.7)">CHRG</text>
<text x="223.3" y="87.7" transform="rotate(-90 223.3 87.7)">GND</text>
<text x="40.3" y="93.3">1</text>
<text x="52.9" y="93.3">3</text>
<text x="214.8" y="92.1" transform="rotate(-90 214.8 92.1)">1</text>
<text x="221.9" y="92.1" transform="rotate(-90 221.9 92.1)">2</text>
<text x="329.5" y="95.7" transform="rotate(-90 329.5 95.7)">4</text>
<text x="333" y="95.7" transform="rotate(-90 333 95.7)">5</text>
<text x="336.5" y="95.7" transform="rotate(-90 336.5 95.7)">6</text>
<text x="340.1" y="95.7" transform="rotate(-90 340.1 95.7)">7</text>
<text x="40.3" y="96.8">2</text>
<text x="40.3" y="100.4">5</text>
<text x="52.9" y="96.8">4</text>
<text x="52.9" y="100.4">6</text>
<text x="360" y="125.1">25</text>
<text x="318.8" y="128.6">1</text>
<text x="322.3" y="130.4">RI</text>
<text x="350" y="126.8">EPAD</text>
<text x="351.4" y="130.4">DCD</text>
<text x="360" y="128.6">24</text>
<text x="38.4" y="137.4">2</text>
<text x="318.8" y="135.6">3</text>
<text x="322.3" y="137.4">D+</text>
<text x="351.7" y="137.4">DSR</text>
<text x="351.9" y="133.9">DTR</text>
<text x="360" y="135.6">22</text>
<text x="360" y="132.1">23</text>
<text x="41.9" y="139.2">RESET#</text>
<text x="203.7" y="142.3">GND</text>
<text x="213.4" y="140.9">39</text>
<text x="318.8" y="139.2">4</text>
<text x="318.8" y="142.7">5</text>
<text x="322.3" y="140.9">D-</text>
<text x="352" y="140.9">TXD</text>
<text x="360" y="142.7">20</text>
<text x="360" y="139.2">21</text>
<text x="155" y="144.5">1</text>
<text x="155" y="148">2</text>
<text x="159.5" y="145.9">GND</text>
<text x="159.5" y="149.4">3V3</text>
<text x="203.1" y="149.4">IO23</text>
<text x="203.7" y="145.9">GND</text>
<text x="213.4" y="148">37</text>
<text x="213.4" y="144.5">38</text>
<text x="318.8" y="149.8">7</text>
<text x="322.3" y="144.5">VIO</text>
<text x="351.7" y="144.5">RXD</text>
<text x="352.2" y="148">RTS</text>
<text x="360" y="149.8">18</text>
<text x="360" y="146.2">19</text>
<text x="155" y="151.5">3</text>
<text x="155" y="155">4</text>
<text x="159.5" y="152.9">EN</text>
<text x="203.1" y="152.9">IO22</text>
<text x="213.4" y="155">35</text>
<text x="213.4" y="151.5">36</text>
<text x="318.8" y="153.3">8</text>
<text x="322.3" y="151.5">REGIN</text>
<text x="322.3" y="155">VBUS</text>
<text x="343.1" y="155">SUSPEND</text>
<text x="352.2" y="151.5">CTS</text>
<text x="360" y="153.3">17</text>
<text x="155" y="158.6">5</text>
<text x="159.5" y="156.5">SENSOR_VP</text>
<text x="159.5" y="160">SENSOR_VN</text>
<text x="202.1" y="160">RXD0</text>
<text x="202.4" y="156.5">TXD0</text>
<text x="213.4" y="158.6">34</text>
<text x="316.8" y="160.3">10</text>
<text x="318.8" y="156.8">9</text>
<text x="322.3" y="158.6">RST#</text>
<text x="360" y="160.3">15</text>
<text x="155" y="162.1">6</text>
<text x="155" y="165.6">7</text>
<text x="159.5" y="163.5">IO34</text>
<text x="159.5" y="167">IO35</text>
<text x="203.1" y="163.5">IO21</text>
<text x="206.4" y="167">NC</text>
<text x="213.4" y="165.6">32</text>
<text x="213.4" y="162.1">33</text>
<text x="316.8" y="163.9">11</text>
<text x="316.8" y="167.4">12</text>
<text x="322.3" y="162.1">NC</text>
<text x="322.3" y="165.6">GPIO.3</text>
<text x="340.5" y="162.1">SUSPEND#</text>
<text x="347.2" y="165.6">GPIO.0</text>
<text x="360" y="167.4">13</text>
<text x="360" y="163.9">14</text>
<text x="155" y="169.2">8</text>
<text x="155" y="172.7">9</text>
<text x="159.5" y="170.6">IO32</text>
<text x="203.1" y="170.6">IO19</text>
<text x="213.4" y="172.7">30</text>
<text x="213.4" y="169.2">31</text>
<text x="322.3" y="169.2">GPIO.2</text>
<text x="347.2" y="169.2">GPIO.1</text>
<text x="153" y="176.2">10</text>
<text x="153" y="179.7">11</text>
<text x="159.5" y="174.1">IO33</text>
<text x="159.5" y="177.6">IO25</text>
<text x="203.1" y="174.1">IO18</text>
<text x="205.1" y="177.6">IO5</text>
<text x="213.4" y="179.7">28</text>
<text x="213.4" y="176.2">29</text>
<text x="153" y="183.3">12</text>
<text x="159.5" y="181.2">IO26</text>
<text x="159.5" y="184.7">IO27</text>
<text x="203.1" y="184.7">IO16</text>
<text x="203.1" y="181.2">IO17</text>
<text x="213.4" y="183.3">27</text>
<text x="153" y="186.8">13</text>
<text x="153" y="190.3">14</text>
<text x="159.5" y="188.2">IO14</text>
<text x="159.5" y="191.7">IO12</text>
<text x="205.1" y="191.7">IO0</text>
<text x="205.1" y="188.2">IO4</text>
<text x="213.4" y="190.3">25</text>
<text x="213.4" y="186.8">26</text>
<text x="38.4" y="197.4">2</text>
<text x="61.3" y="195.6">DIN</text>
<text x="69" y="193.9">4</text>
<text x="41.9" y="199.1">DOUT</text>
<text x="170.4" y="200.6" transform="rotate(-90 170.4 200.6)">GND</text>
<text x="173.9" y="200.6" transform="rotate(-90 173.9 200.6)">IO13</text>
<text x="177.4" y="200.6" transform="rotate(-90 177.4 200.6)">SD2</text>
<text x="181" y="200.6" transform="rotate(-90 181 200.6)">SD3</text>
<text x="184.5" y="200.6" transform="rotate(-90 184.5 200.6)">CMD</text>
<text x="188" y="200.6" transform="rotate(-90 188 200.6)">CLK</text>
<text x="191.6" y="200.6" transform="rotate(-90 191.6 200.6)">SD0</text>
<text x="195.1" y="200.6" transform="rotate(-90 195.1 200.6)">SD1</text>
<text x="198.6" y="200.6" transform="rotate(-90 198.6 200.6)">IO15</text>
<text x="202.1" y="200.6" transform="rotate(-90 202.1 200.6)">IO2</text>
<text x="169" y="207.1" transform="rotate(-90 169 207.1)">15</text>
<text x="172.5" y="207.1" transform="rotate(-90 172.5 207.1)">16</text>
<text x="176" y="207.1" transform="rotate(-90 176 207.1)">17</text>
<text x="179.6" y="207.1" transform="rotate(-90 179.6 207.1)">18</text>
<text x="183.1" y="207.1" transform="rotate(-90 183.1 207.1)">19</text>
<text x="186.6" y="207.1" transform="rotate(-90 186.6 207.1)">20</text>
<text x="190.1" y="207.1" transform="rotate(-90 190.1 207.1)">21</text>
<text x="193.7" y="207.1" transform="rotate(-90 193.7 207.1)">22</text>
<text x="197.2" y="207.1" transform="rotate(-90 197.2 207.1)">23</text>
<text x="200.7" y="207.1" transform="rotate(-90 200.7 207.1)">24</text>
<text x="61.3" y="215">DIN</text>
<text x="69" y="213.3">4</text>
<text x="38.4" y="216.8">2</text>
<text x="41.9" y="218.5">DOUT</text>
<text x="69" y="232.7">4</text>
<text x="38.4" y="236.2">2</text>
<text x="41.9" y="237.9">DOUT</text>
<text x="61.3" y="234.4">DIN</text>
<text x="287.2" y="234.6" transform="rotate(-90 287.2 234.6)">2</text>
<text x="288.9" y="238.1" transform="rotate(-90 288.9 238.1)">2</text>
<text x="290.7" y="234.6" transform="rotate(-90 290.7 234.6)">1</text>
<text x="292.5" y="238.1" transform="rotate(-90 292.5 238.1)">1</text>
<text x="38.4" y="255.6">2</text>
<text x="41.9" y="257.4">DOUT</text>
<text x="61.3" y="253.8">DIN</text>
<text x="69" y="252.1">4</text>
<text x="160.3" y="252.1">1</text>
<text x="176.4" y="252.1">6</text>
<text x="160.3" y="259.1">2</text>
<text x="176.4" y="259.1">5</text>
<text x="160.3" y="266.2">3</text>
<text x="176.4" y="266.2">4</text>
<text x="38.4" y="275">2</text>
<text x="61.3" y="273.2">DIN</text>
<text x="69" y="271.5">4</text>
<text x="41.9" y="276.8">DOUT</text>
</g>
<g font-size="3.2">
<text x="347.1" y="66.9">2</text>
<text x="350.6" y="68.6">GND</text>
<text x="38.4" y="133.9">1</text>
<text x="41.9" y="135.6">GND</text>
<text x="318.8" y="132.1">2</text>
<text x="322.3" y="133.9">GND</text>
<text x="69" y="197.4">3</text>
<text x="61" y="199.1">VSS</text>
<text x="341.7" y="199.1">1</text>
<text x="341.7" y="202.7">2</text>
<text x="382.3" y="199.1">1</text>
<text x="382.3" y="202.7">2</text>
<text x="341.7" y="206.2">3</text>
<text x="341.7" y="209.7">4</text>
<text x="382.3" y="206.2">3</text>
<text x="382.3" y="209.7">4</text>
<text x="341.7" y="213.3">5</text>
<text x="382.3" y="213.3">5</text>
<text x="61" y="218.5">VSS</text>
<text x="69" y="216.8">3</text>
<text x="341.7" y="216.8">6</text>
<text x="341.7" y="220.3">7</text>
<text x="382.3" y="216.8">6</text>
<text x="382.3" y="220.3">7</text>
<text x="341.7" y="223.8">8</text>
<text x="341.7" y="227.4">9</text>
<text x="382.3" y="223.8">8</text>
<text x="382.3" y="227.4">9</text>
<text x="341.7" y="230.9">10</text>
<text x="382.3" y="230.9">10</text>
<text x="61" y="237.9">VSS</text>
<text x="69" y="236.2">3</text>
<text x="341.7" y="234.4">11</text>
<text x="341.7" y="237.9">12</text>
<text x="382.3" y="234.4">11</text>
<text x="382.3" y="237.9">12</text>
<text x="341.7" y="241.5">13</text>
<text x="341.7" y="245">14</text>
<text x="382.3" y="241.5">13</text>
<text x="382.3" y="245">14</text>
<text x="341.8" y="248.9">15</text>
<text x="382.4" y="248.9">15</text>
<text x="61" y="257.4">VSS</text>
<text x="69" y="255.6">3</text>
<text x="69" y="275">3</text>
<text x="61" y="276.8">VSS</text>
</g>
<g font-size="3.2" fill="#f00">
<text x="60.4" y="137.4">VDD</text>
<text x="69" y="135.6">3</text>
<text x="318.8" y="146.2">6</text>
<text x="322.3" y="148">VDD</text>
<text x="352.5" y="158.6">VPP</text>
<text x="360" y="156.8">16</text>
<text x="38.4" y="193.9">1</text>
<text x="41.9" y="195.6">VDD</text>
<text x="38.4" y="213.3">1</text>
<text x="41.9" y="215">VDD</text>
<text x="38.4" y="232.7">1</text>
<text x="41.9" y="234.4">VDD</text>
<text x="38.4" y="252.1">1</text>
<text x="41.9" y="253.8">VDD</text>
<text x="38.4" y="271.5">1</text>
<text x="41.9" y="273.2">VDD</text>
</g>
</svg>
